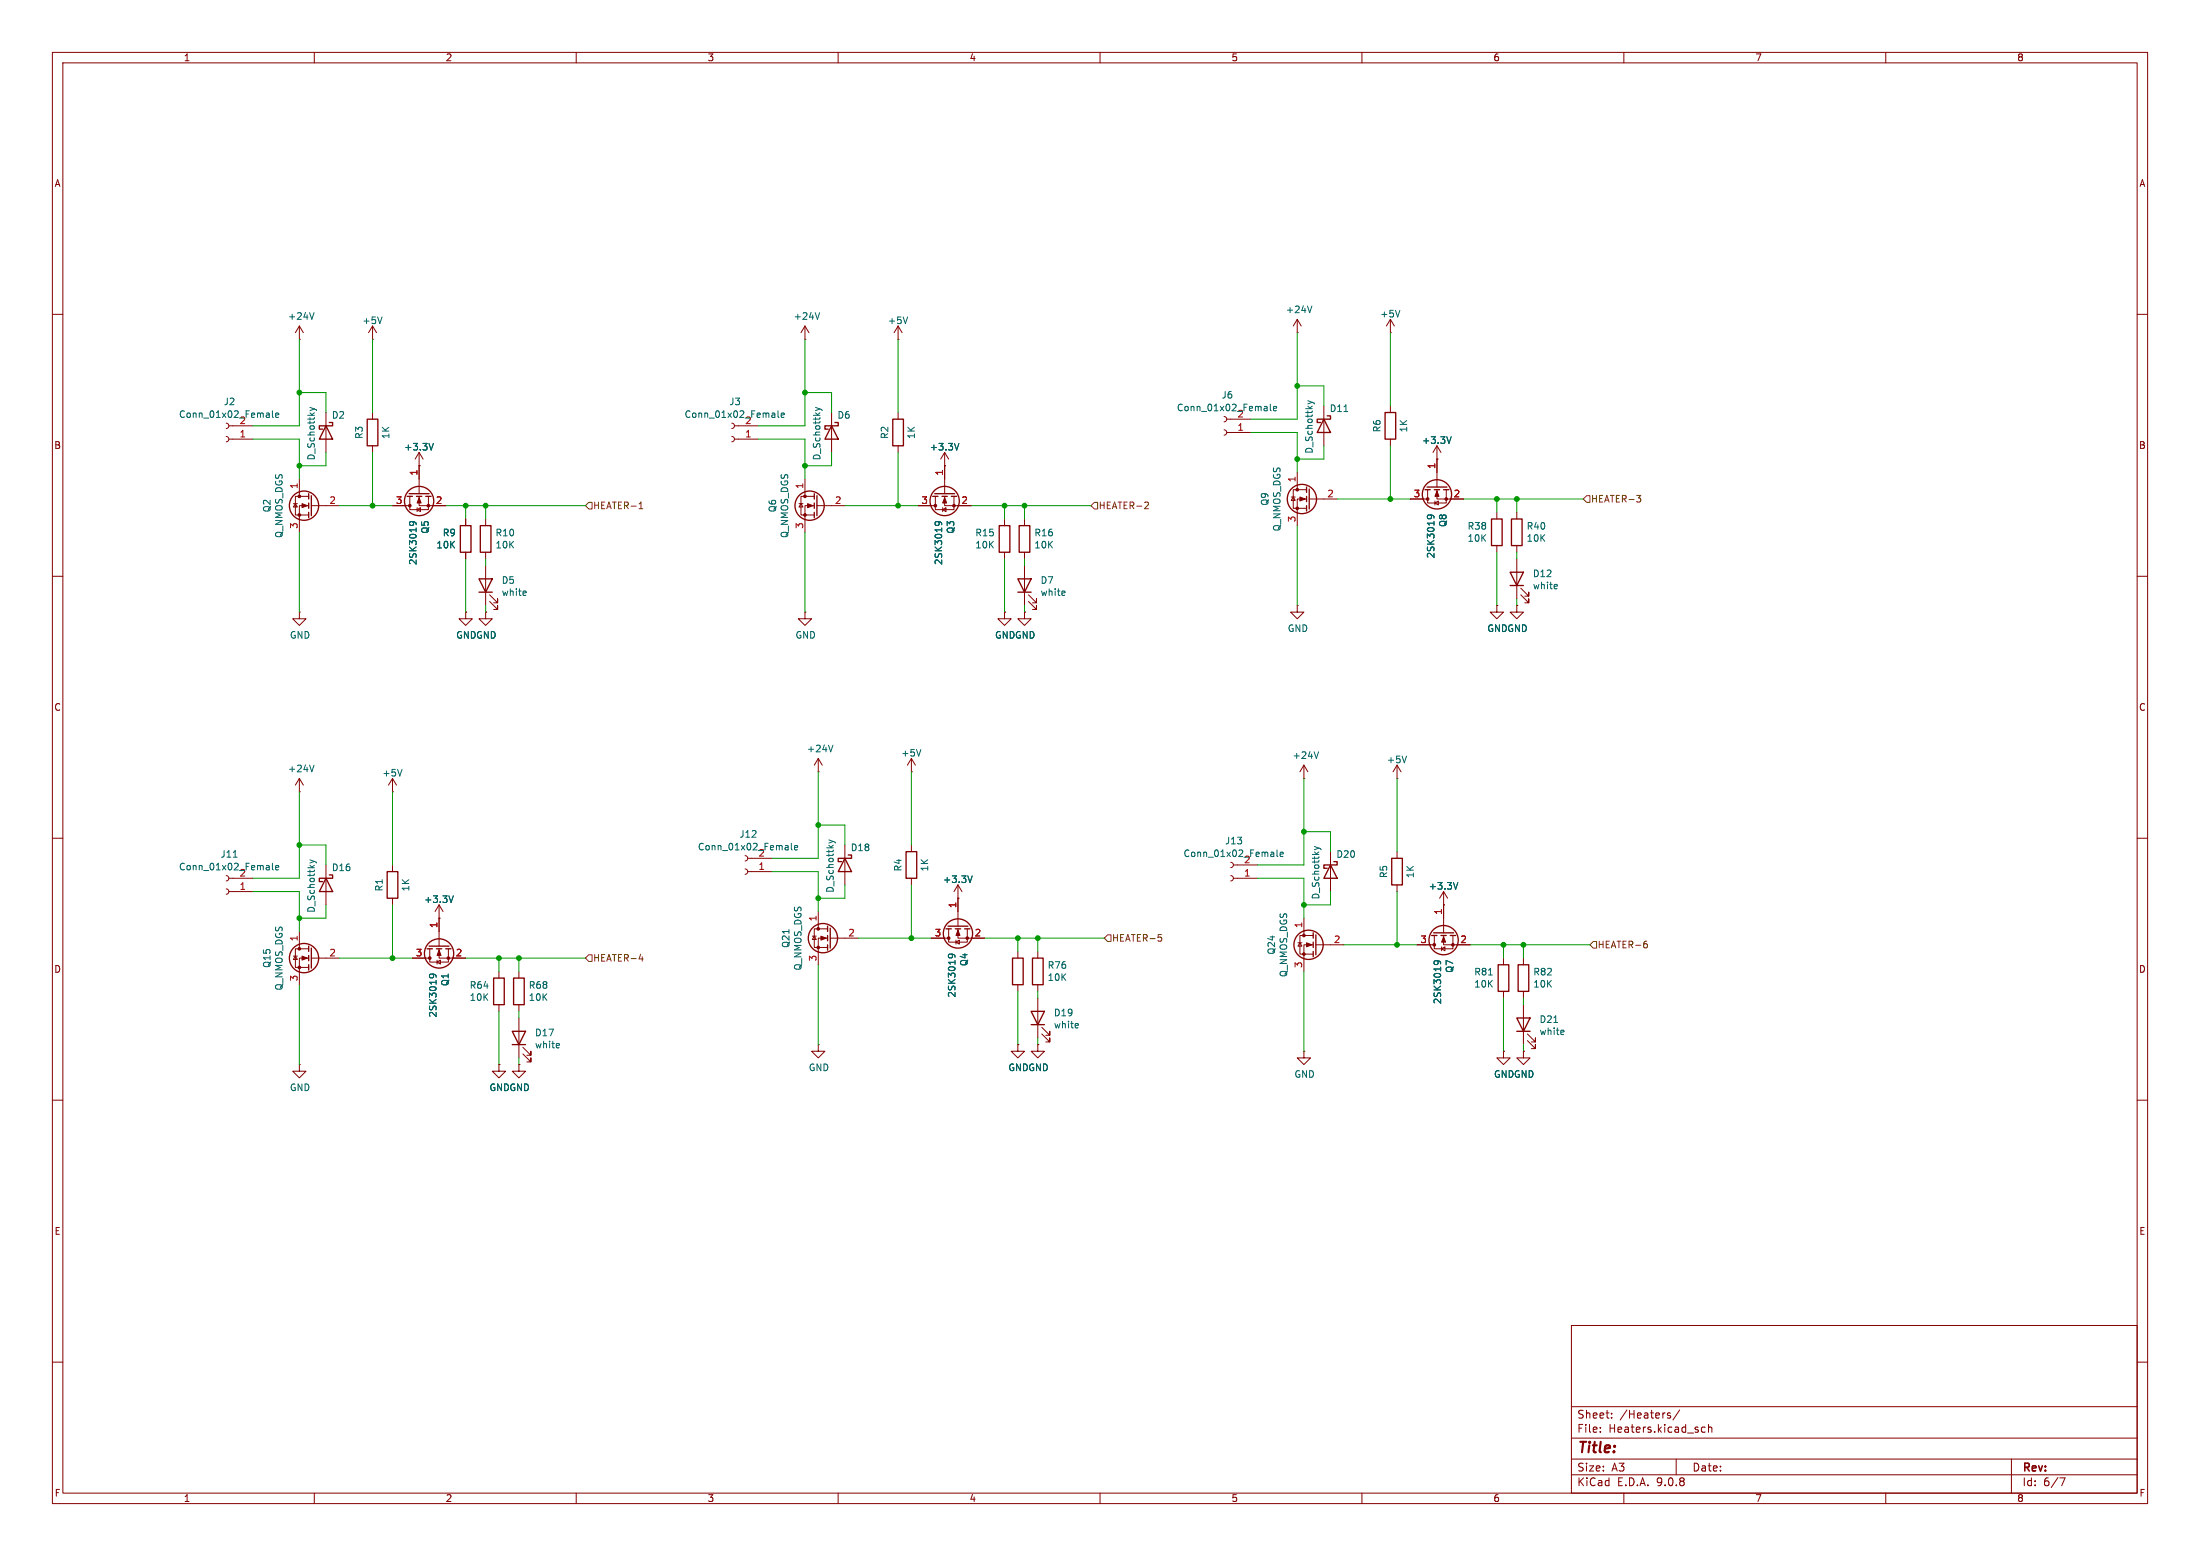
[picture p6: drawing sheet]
<svg xmlns="http://www.w3.org/2000/svg" width="420mm" height="297mm" viewBox="0 0 420 297" stroke-linecap="round" stroke-linejoin="round" font-family="sans-serif">
<g fill="none" stroke="#840000" stroke-width=".19">
<path d="M10 10h400v277h-400zM12 12h396v273h-396zM60 10v2M110 10v2M160 10v2M210 10v2M260 10v2M310 10v2M360 10v2M10 60h2M57.1 64.8h.1M57.1 62.2v2.6"/>
<path d="M57.1 62.2l-.7 1.3M57.1 62.2l.8 1.3M62.2 78.7v7.7M71.1 64.8h.1M71.1 62.2v2.6M71.1 78.7v1.3M71.1 62.2l-.7 1.3M71.1 62.2l.8 1.3M153.7 64.8h.1M153.7 62.2v2.6M153.7 62.2l-.8 1.3M153.7 62.2l.7 1.3"/>
<path d="M158.7 78.7v7.7M171.4 64.8h.1M171.4 62.2v2.6M171.4 78.7v1.3M171.4 62.2l-.7 1.3M171.4 62.2l.8 1.3M233.7 79.5l.3 .2 .2 .3-.2 .4-.3 .1M247.6 63.5h.1M247.6 61l-.7 1.2M247.6 61l.8 1.2M247.6 61v2.5M252.7 77.5v7.6"/>
<path d="M265.4 63.5h.1M265.4 61l-.7 1.2M265.4 61l.8 1.2M265.4 61v2.5M265.4 77.5v1.2M408 60h2M43.2 83.3l.3 .2 .2 .3-.2 .4-.3 .1M43.2 80.8l.3 .1 .2 .4-.2 .3-.3 .2M43.7 83.8h4.6M43.7 81.3h4.6M56 96.1h.8M56.4 96.1l.4 .7h-.8z"/>
<path d="M57.1 91.4v3.3M58.9 94.7h-2.5v3.6h2.5M58.9 96.5h-1.8v5.1M59.4 96.5h5.4M71.1 85.1v1.3M74.9 96.5h3.3M78.2 94.7v2.6h3.6v-2.6M79.6 97.3l.7-.4v.8zM79.6 96.9v.8M80 94.7v1.8h5.1M80 88.9h.1M80 86.4v7.8"/>
<path d="M80 86.4l-.8 1.2M80 86.4l.8 1.2M88.9 99.1v1.2M92.7 99.1v1.2M139.7 83.3l.4 .2 .1 .3-.1 .4-.4 .1M139.7 80.8l.4 .1 .1 .4-.1 .3-.4 .2M140.2 83.8h4.6M140.2 81.3h4.6M152.5 96.1h.8M152.9 96.1l.4 .7h-.8zM153.7 91.4v3.3M155.4 94.7h-2.5v3.6h2.5"/>
<path d="M155.4 96.5h-1.7v5.1M156 96.5h5.3M171.4 85.1v1.3M175.3 96.5h3.3M178.6 94.7v2.6h3.5v-2.6M180 97.3l.6-.4v.8zM180 96.9v.8M180.3 88.9h.1M180.3 94.7v1.8h5.1M180.3 86.4l-.7 1.2M180.3 86.4l.8 1.2M180.3 86.4v7.8"/>
<path d="M191.8 99.1v1.2M195.6 99.1v1.2M233.7 82l.3 .2 .2 .4-.2 .3-.3 .2M234.2 82.6h4.6M234.2 80h4.6M246.5 94.9h.8M246.9 94.9l.4 .6h-.8zM247.6 90.2v3.3M249.4 93.5h-2.5v3.5h2.5M249.4 95.3h-1.8v5M249.9 95.3h5.4M265.4 83.8v1.3"/>
<path d="M269.2 95.3h3.3M272.5 93.5v2.5h3.6v-2.5M273.9 96l.7-.4v.8zM273.9 95.6v.8M274.3 87.6h.1M274.3 93.5v1.8h5.1M274.3 85.1l-.7 1.3M274.3 85.1l.8 1.3M274.3 85.1v7.9M285.7 97.8v1.3M289.6 97.8v1.3M10 110h2"/>
<path d="M57.1 116.8v1.3h1.3l-1.3 1.3-1.2-1.3h1.2M57.1 116.8h.1M88.9 116.8v1.3h1.3l-1.3 1.3-1.3-1.3h1.3M88.9 116.8h.1M88.9 105.4v1.3M92.7 116.8v1.3h1.3l-1.3 1.3-1.3-1.3h1.3M92.7 116.8h.1M92.7 105.4v1.3M92.7 108v7.6M93.5 114.8l1.5 1.5v-.7v.7h-.8M93.5 113.5l1.5 1.6v-.8v.8h-.8M153.7 116.8v1.3h1.2l-1.2 1.3-1.3-1.3h1.3"/>
<path d="M153.7 116.8h.1M191.8 116.8v1.3h1.2l-1.2 1.3-1.3-1.3h1.3M191.8 116.8h.1M191.8 105.4v1.3M195.6 116.8v1.3h1.2l-1.2 1.3-1.3-1.3h1.3M195.6 116.8h.1M195.6 105.4v1.3M195.6 108v7.6M196.3 114.8l1.6 1.5v-.7v.7h-.8M196.3 113.5l1.6 1.6v-.8v.8h-.8M247.6 115.6v1.2h1.3l-1.3 1.3-1.2-1.3h1.2M247.6 115.6h.1"/>
<path d="M285.7 115.6v1.2h1.3l-1.3 1.3-1.2-1.3h1.2M285.7 115.6h.1M285.7 104.1v1.3M289.6 115.6v1.2h1.2l-1.2 1.3-1.3-1.3h1.3M289.6 115.6h.1M289.6 104.1v1.3M289.6 106.7v7.6M290.3 113.5l1.5 1.6v-.8v.8h-.7M290.3 112.3l1.5 1.5v-.8v.8h-.7M408 110h2M10 160h2M57.1 151.1h.1"/>
<path d="M57.1 148.6l-.7 1.3M57.1 148.6l.8 1.3M57.1 148.6v2.5M74.9 151.1h.1M74.9 148.6v2.5M74.9 148.6l-.7 1.3M74.9 148.6l.8 1.3M156.2 147.3h.1M156.2 144.8v2.5M156.2 144.8l-.8 1.3M156.2 144.8l.8 1.3M174 147.3h.1"/>
<path d="M174 144.8l-.8 1.3M174 144.8l.8 1.3M174 144.8v2.5M248.9 148.6h.1M248.9 146.1v2.5M248.9 146.1l-.7 1.2M248.9 146.1l.8 1.2M266.7 148.6h.1M266.7 146.1l-.8 1.2M266.7 146.1l.8 1.2M266.7 146.1v2.5M408 160h2"/>
<path d="M43.2 169.7l.3 .1 .2 .4-.2 .3-.3 .2M43.2 167.1l.3 .2 .2 .3-.2 .4-.3 .1M43.7 167.6h4.6M43.7 170.2h4.6M57.1 177.8v3.3M62.2 165.1v7.6M74.9 165.1v1.3M74.9 171.5v1.2M83.8 175.3h.1M83.8 172.7v7.9M83.8 172.7l-.7 1.3M83.8 172.7l.8 1.3"/>
<path d="M142.2 165.9l.4 .1 .1 .4-.1 .3-.4 .2M142.2 163.3l.4 .2 .1 .3-.1 .4-.4 .1M142.7 166.4h4.6M142.7 163.8h4.6M155.1 178.7h.7M155.4 178.7l.4 .6h-.7zM156.2 174v3.3M158 177.3h-2.6v3.5h2.6M158 179.1h-1.8v5.1M158.5 179.1h5.3M161.3 161.3v7.6M174 161.3v1.3"/>
<path d="M174 167.6v1.3M177.8 179.1h3.3M181.1 177.3v2.5h3.6v-2.5M182.5 179.8l.6-.3v.7zM182.5 179.5v.7M182.9 177.3v1.8h5.1M182.9 171.5h.1M182.9 168.9v7.9M182.9 168.9l-.8 1.3M182.9 168.9l.7 1.3M234.9 167.1l.4 .2 .2 .3-.2 .4-.4 .1M234.9 164.6l.4 .1 .2 .4-.2 .4-.4 .1"/>
<path d="M235.5 167.6h4.5M235.5 165.1h4.5M247.8 180h.7M248.2 180l.3 .6h-.7zM248.9 175.3v3.3M250.7 178.6h-2.5v3.5h2.5M254 162.6v7.6M266.7 162.6v1.2M266.7 168.9v1.3M273.8 178.6v2.5h3.6v-2.5M275.6 178.6v1.7h5.1M275.6 172.7h.1"/>
<path d="M275.6 170.2v7.9M275.6 170.2l-.8 1.3M275.6 170.2l.8 1.3M56 182.5h.8M56.4 182.5l.4 .6h-.8zM58.9 181.1h-2.5v3.6h2.5M58.9 182.9h-1.8v5.1M59.4 182.9h5.4M78.7 182.9h3.3M82 181.1v2.5h3.6v-2.5M83.4 183.6l.7-.3v.7zM83.4 183.3v.7"/>
<path d="M83.8 181.1v1.8h5.1M95.2 185.4v1.3M95.2 191.8v1.2M99.1 185.4v1.3M99.1 191.8v1.2M99.1 194.3v7.6M99.8 199.9l1.5 1.5v-.7v.7h-.7M156.2 199.4v1.3h1.3l-1.3 1.2-1.3-1.2h1.3M156.2 199.4h.1M194.3 199.4v1.3h1.3l-1.3 1.2-1.3-1.2h1.3M194.3 199.4h.1M194.3 181.6v1.3"/>
<path d="M194.3 188v1.2M198.1 199.4v1.3h1.3l-1.3 1.2-1.3-1.2h1.3M198.1 199.4h.1M198.1 181.6v1.3M198.1 188v1.2M198.1 190.5v7.6M198.9 197.4l1.5 1.5v-.8v.8h-.8M198.9 196.1l1.5 1.5v-.7v.7h-.8M250.7 180.3h-1.8v5.1M251.2 180.3h5.3M270.5 180.3h3.3M275.2 181.1l.6-.4v.8z"/>
<path d="M275.2 180.7v.8M287 182.9v1.3M287 189.2v1.3M290.8 182.9v1.3M290.8 189.2v1.3M290.8 191.8v7.6M291.6 198.6l1.5 1.6v-.8v.8h-.7M291.6 197.4l1.5 1.5v-.8v.8h-.7M10 210h2M57.1 203.2v1.3h1.3l-1.3 1.2-1.2-1.2h1.2M57.1 203.2h.1M95.2 203.2v1.3h1.3l-1.3 1.2-1.2-1.2h1.2"/>
<path d="M95.2 203.2h.1M99.1 203.2v1.3h1.2l-1.2 1.2-1.3-1.2h1.3M99.1 203.2h.1M99.8 201.2l1.5 1.5v-.8v.8h-.7M248.9 200.7v1.2h1.3l-1.3 1.3-1.3-1.3h1.3M248.9 200.7h.1M287 200.7v1.2h1.3l-1.3 1.3-1.3-1.3h1.3M287 200.7h.1M290.8 200.7v1.2h1.3l-1.3 1.3-1.2-1.3h1.2M290.8 200.7h.1M408 210h2M300 253h108v32h-108z"/>
<path d="M10 260h2M300 278.5h108M300 274.5h108M300 268.5h108M305.5 273.2v.2M305.5 272.5v.1M307.7 270.5v.2M307.7 269.8v.1M318.4 270.1l.5 .2v.1v.2l-.5 .1M318.4 269.8h.5M320 278.5v3M320.7 269.1l-1.3 1.9"/>
<path d="M324.8 273.1l.3 .3 .4-.1M325.5 272.5l-.4-.1-.3 .3M326.2 272.5l.2-.1 .3 .1 .1 .9M326.2 271.9v1.5M384 278.5v6.5M408 260h2M60 285v2M110 285v2M160 285v2M210 285v2M260 285v2M300 281.5h108"/>
<path d="M310 285v2M360 285v2M393.2 282.1h1l-.6 1.5"/>
</g>
<g fill="none" stroke="#006464" stroke-width=".19">
<path d="M59.9 59.7l-.4 1.3M156.5 59.7l-.5 1.3M250.4 58.4l-.4 1.3M267.2 59.2l-.4 1.3M52 78.4v1.1l.2 .2M52.6 79.3l.6-.2v-.2l-.4-.1-.2 .2 .1 .6h.5M59.2 77.8l.8 .3M60 78.1l-.8 .3M60 78.1l.4 .3M72.9 60.5l-.4 1.3M148.5 78.4v1.1l.2 .2M149.1 79.3l.6-.2v-.2l-.4-.1-.2 .2 .1 .6h.5"/>
<path d="M155.7 77.8l.8 .3M156.5 78.1l-.8 .3M156.5 78.1l.5 .3M173.3 60.5l-.5 1.3M242.5 77.1v1.1l.2 .2M243.1 78l.6-.1v-.3h-.4l-.2 .1 .1 .7h.5M249.7 76.5l.8 .3M250.5 76.8l-.8 .3M250.5 76.8l.4 .3M256.6 78.6h.7M78.7 99.6l.3 .2-.1 .4M82.7 84.6l-.4 1.3"/>
<path d="M179.1 99.6l.2 .2-.1 .4M183.1 84.6l-.5 1.3M272.5 98.9v-.4l.2-.2a.84 .84 0 0 1 1.1 .4v.2M273 98.3l.3 .2-.1 .4M277 83.4l-.4 1.2M78.2 100.2v-.4l.2-.2a.84 .84 0 0 1 1 .3v.3M100.3 112.8l.1 .3-.6 .1M100.4 113.6l-.1 .1M178.6 100.2l-.1-.4 .2-.2a.84 .84 0 0 1 1.1 .3v.3M203.1 112.8l.2 .3-.6 .1M203.3 113.6l-.2 .1M297.1 111.5l.2 .3-.6 .2"/>
<path d="M297.2 112.3l-.1 .1M59.9 146l-.4 1.3M76.7 146.9l-.4 1.2M159 142.2l-.4 1.3M175.8 143.1l-.4 1.2M251.7 143.5l-.4 1.3M268.5 144.3l-.4 1.3M44.5 163.6h.8M52 164.8v1.1l.2 .1M52.6 165.6l.6-.1v-.2l-.4-.1-.2 .2 .1 .6h.5M59.2 164.1l.8 .3M60 164.4l-.8 .3"/>
<path d="M60 164.4l.4 .3M86.5 171l-.4 1.3M151.1 161v1.1l.2 .1M151.7 161.8l.6-.1-.1-.3h-.3l-.2 .2v.6h.5M158.2 160.3l.9 .3M159.1 160.6l-.9 .3M159.1 160.6l.4 .3M185.6 167.2l-.4 1.3M243.8 162.2v1.1l.2 .2M244.4 163.1l.6-.1-.1-.3h-.3l-.2 .1v.6h.5M250.9 161.6l.9 .3M251.8 161.9l-.9 .3"/>
<path d="M251.8 161.9l.4 .3M278.3 168.5l-.4 1.2M82 186.5v-.3l.2-.3a.84 .84 0 0 1 1.1 .4v.2M82.5 185.9l.3 .3-.1 .3M106.6 199.2l.2 .3-.6 .1M106.7 200h-.1M181.1 182.7l-.1-.3 .3-.3a.84 .84 0 0 1 1 .4v.2M181.6 182.1l.2 .3v.3M205.7 195.4l.2 .3-.6 .1M205.8 196.1l-.1 .1M273.8 184v-.4l.2-.2a.84 .84 0 0 1 1 .3v.3M274.3 183.4l.2 .2v.4"/>
<path d="M284.2 186.1h.7M296.6 195.2h.8M298.4 196.6l.2 .3-.6 .2M298.5 197.4l-.1 .1"/>
</g>
<g fill="none" stroke="#840000" stroke-width=".25">
<path d="M253.4 79.4h.6v.6h-2.5v.6h.6M264.4 78.7h2v5.1h-2zM58.9 94.2v1.1M58.9 96v1M58.9 97.8v1M59.4 94.6v3.8M62.2 81.3l1.3 2.5h-2.5zM62.9 80.6h.6v.7h-2.5v.6h.6M70.1 80h2v5.1h-2zM77.7 94.7h1M78.1 94.2h3.8M79.5 94.7h1"/>
<path d="M81.3 94.7h1M155.4 94.2v1.1M155.4 96v1M155.4 97.8v1M156 94.6v3.8M158.7 81.3l1.3 2.5h-2.5zM159.4 80.6h.6v.7h-2.5v.6h.6M170.4 80h2.1v5.1h-2.1zM178.1 94.7h1M178.4 94.2h3.8M179.8 94.7h1M181.6 94.7h1"/>
<path d="M249.4 93v1M249.4 94.7v1.1M249.4 96.5v1M249.9 93.3v3.9M252.7 80l1.3 2.6h-2.5zM272 93.5h1M272.4 93h3.8M273.8 93.5h1M275.6 93.5h1M284.7 99.1h2.1v5h-2.1zM288.5 99.1h2.1v5h-2.1zM87.9 100.3h2v5.1h-2z"/>
<path d="M91.4 110.5h2.6l-1.3 2.5zM91.4 113h2.6M91.7 100.3h2v5.1h-2zM190.8 100.3h2v5.1h-2zM194.3 110.5h2.5l-1.2 2.5zM194.3 113h2.5M194.6 100.3h2v5.1h-2zM288.3 109.2h2.5l-1.2 2.6zM288.3 111.8h2.5M62.2 167.6l1.3 2.6h-2.5zM62.9 167h.6v.6h-2.5v.7h.6M73.9 166.4h2v5.1h-2z"/>
<path d="M158 176.8v1M158 178.6v1M158.5 177.2v3.8M161.3 163.8l1.3 2.6h-2.6zM161.9 163.2h.7v.6h-2.6v.7h.7M173 162.6h2v5h-2zM180.6 177.3h1M181 176.8h3.8M182.4 177.3h1M184.1 177.3h1.1M250.7 178.1v1M250.7 179.8v1"/>
<path d="M251.2 178.4v3.8M254 165.1l1.3 2.5h-2.6zM254.6 164.5h.7v.6h-2.6v.6h.7M265.7 163.8h2v5.1h-2zM273.3 178.6h1M273.7 178.1h3.8M275.1 178.6h1M276.9 178.6h1M58.9 180.6v1M58.9 182.4v1M58.9 184.2v1M59.4 181v3.8"/>
<path d="M81.5 181.1h1M81.9 180.6h3.8M83.3 181.1h1M85.1 181.1h1M94.2 186.7h2.1v5.1h-2.1zM97.8 196.9h2.5l-1.2 2.5zM97.8 199.4h2.5M98 186.7h2.1v5.1h-2.1zM158 180.3v1.1M193.3 182.9h2v5.1h-2zM196.8 193h2.6l-1.3 2.6zM196.8 195.6h2.6"/>
<path d="M197.1 182.9h2v5.1h-2zM250.7 181.6v1M286 184.2h2v5h-2zM289.6 194.3h2.5l-1.3 2.6zM289.6 196.9h2.5M289.8 184.2h2v5h-2z"/>
<circle cx="58" cy="96.5" r="2.79"/>
<circle cx="80" cy="95.6" r="2.79"/>
<circle cx="154.6" cy="96.5" r="2.79"/>
<circle cx="180.3" cy="95.6" r="2.79"/>
<circle cx="248.5" cy="95.2" r="2.79"/>
<circle cx="274.3" cy="94.4" r="2.79"/>
<circle cx="157.1" cy="179.1" r="2.79"/>
<circle cx="182.9" cy="178.2" r="2.79"/>
<circle cx="275.6" cy="179.5" r="2.79"/>
<circle cx="58" cy="182.9" r="2.79"/>
<circle cx="83.8" cy="182" r="2.79"/>
<circle cx="249.8" cy="180.3" r="2.79"/>
</g>
<g fill="#840000" stroke="#840000" stroke-width=".19">
<path d="M180.3 95l.4 1h-.7z"/>
<path d="M274.3 93.7l.4 1h-.8z"/>
<path d="M156.7 178.7l1 .4-1 .4z"/>
<path d="M182.9 177.5l.4 1.1h-.8z"/>
<path d="M154.2 96.1l1 .4-1 .4z"/>
<path d="M80 95l.4 1h-.8z"/>
<path d="M248.2 94.9l1 .4-1 .3z"/>
<path d="M57.7 96.1l1 .4-1 .4z"/>
<path d="M83.8 181.4l.4 1h-.8z"/>
<path d="M275.6 178.8l.4 1h-.8z"/>
<path d="M57.7 182.5l1 .4-1 .4z"/>
<path d="M249.4 180l1 .3-1 .4z"/>
<circle cx="178.6" cy="96.5" r=".25"/>
<circle cx="182.1" cy="96.5" r=".25"/>
<circle cx="272.5" cy="95.2" r=".25"/>
<circle cx="276.1" cy="95.2" r=".25"/>
<circle cx="156.2" cy="177.3" r=".25"/>
<circle cx="156.2" cy="180.8" r=".25"/>
<circle cx="181.1" cy="179.1" r=".25"/>
<circle cx="184.7" cy="179.1" r=".25"/>
<circle cx="153.7" cy="94.7" r=".25"/>
<circle cx="153.7" cy="98.3" r=".25"/>
<circle cx="78.2" cy="96.5" r=".25"/>
<circle cx="81.8" cy="96.5" r=".25"/>
<circle cx="247.6" cy="93.5" r=".25"/>
<circle cx="247.6" cy="97" r=".25"/>
<circle cx="57.1" cy="94.7" r=".25"/>
<circle cx="57.1" cy="98.3" r=".25"/>
<circle cx="82" cy="182.9" r=".25"/>
<circle cx="85.6" cy="182.9" r=".25"/>
<circle cx="273.8" cy="180.3" r=".25"/>
<circle cx="277.4" cy="180.3" r=".25"/>
<circle cx="57.1" cy="181.1" r=".25"/>
<circle cx="57.1" cy="184.7" r=".25"/>
<circle cx="248.9" cy="178.6" r=".25"/>
<circle cx="248.9" cy="182.1" r=".25"/>
</g>
<g fill="none" stroke="#725600" stroke-width=".19">
<path d="M112.4 95.9h.6v1.3h-.6l-.6-.7zM122 97.1h.7M122.1 96.1l.3-.3v1.3M208.9 95.9h.6v1.3h-.6l-.6-.7zM218.7 95.8l.4 .1 .1 .3-.7 .9h.7M302.9 94.6h.6v1.3h-.6l-.6-.6zM312.4 94.6h.8l-.4 .4 .4 .2v.4l-.2 .2h-.4M211.5 178.4h.6v1.3h-.6l-.7-.6zM221.1 178.4h.6M221.2 178.9h.3l.3 .2-.1 .5h-.5M304.2 179.7h.6v1.3h-.6l-.7-.7zM314.1 179.6h.3"/>
<path d="M112.4 182.2h.6v1.3h-.6l-.6-.6zM122 183h.8M122.6 182.6v.9M314 180.1h.3l.2 .3-.1 .4-.4 .1"/>
</g>
<g fill="none" stroke="#009600" stroke-width=".19">
<path d="M57.1 64.8v16.5h-8.8M57.1 74.9h5.1v3.8M71.1 64.8v13.9M153.7 74.9h5v3.8M153.7 64.8v16.5h-8.9M171.4 64.8v13.9M247.6 63.5v16.5h-8.8M247.6 73.7h5.1v3.8M265.4 63.5v14M48.3 83.8h8.8v7.6M62.2 86.4v2.5h-5.1M64.8 96.5h10.1"/>
<path d="M71.1 86.4v10.1M85.1 96.5h26.7M88.9 96.5v2.6M92.7 96.5v2.6M144.8 83.8h8.9v7.6M158.7 86.4v2.5h-5M161.3 96.5h14M171.4 86.4v10.1M185.4 96.5h22.9M191.8 96.5v2.6M195.6 96.5v2.6M238.8 82.6h8.8v7.6"/>
<path d="M252.7 85.1v2.5h-5.1M255.3 95.3h13.9M265.4 85.1v10.2M279.4 95.3h22.9M285.7 95.3v2.5M289.6 95.3v2.5M57.1 101.6v15.2M88.9 106.7v10.1M92.7 106.7v1.3M92.7 115.6v1.2M153.7 101.6v15.2M191.8 106.7v10.1"/>
<path d="M195.6 106.7v1.3M195.6 115.6v1.2M247.6 100.3v15.3M285.7 105.4v10.2M289.6 105.4v1.3M289.6 114.3v1.3M57.1 151.1v16.5h-8.8M74.9 151.1v14M156.2 157.5h5.1v3.8M156.2 147.3v16.5h-8.9M174 147.3v14M248.9 158.8h5.1v3.8"/>
<path d="M248.9 148.6v16.5h-8.9M266.7 148.6v14M48.3 170.2h8.8v7.6M57.1 161.3h5.1v3.8M62.2 172.7v2.6h-5.1M74.9 172.7v10.2M147.3 166.4h8.9v7.6M161.3 168.9v2.6h-5.1M163.8 179.1h14M174 168.9v10.2M188 179.1h22.8M194.3 179.1v2.5"/>
<path d="M198.1 179.1v2.5M240 167.6h8.9v7.7M254 170.2v2.5h-5.1M266.7 170.2v10.1M57.1 188v15.2M64.8 182.9h13.9M88.9 182.9h22.9M95.2 182.9v2.5M95.2 193v10.2M99.1 182.9v2.5M99.1 193v1.3M156.2 184.2v15.2"/>
<path d="M194.3 189.2v10.2M198.1 189.2v1.3M198.1 198.1v1.3M248.9 185.4v15.3M256.5 180.3h14M280.7 180.3h22.8M287 180.3v2.6M287 190.5v10.2M290.8 180.3v2.6M290.8 190.5v1.3M290.8 199.4v1.3M99.1 201.9v1.3"/>
</g>
<g fill="#009600" stroke="#009600" stroke-width=".19">
<circle cx="290.8" cy="180.3" r=".46"/>
<circle cx="287" cy="180.3" r=".46"/>
<circle cx="266.7" cy="180.3" r=".46"/>
<circle cx="95.2" cy="182.9" r=".46"/>
<circle cx="57.1" cy="175.3" r=".46"/>
<circle cx="74.9" cy="182.9" r=".46"/>
<circle cx="57.1" cy="161.3" r=".46"/>
<circle cx="285.7" cy="95.3" r=".46"/>
<circle cx="265.4" cy="95.3" r=".46"/>
<circle cx="289.6" cy="95.3" r=".46"/>
<circle cx="247.6" cy="73.7" r=".46"/>
<circle cx="171.4" cy="96.5" r=".46"/>
<circle cx="153.7" cy="74.9" r=".46"/>
<circle cx="153.7" cy="88.9" r=".46"/>
<circle cx="156.2" cy="171.5" r=".46"/>
<circle cx="156.2" cy="157.5" r=".46"/>
<circle cx="174" cy="179.1" r=".46"/>
<circle cx="99.1" cy="182.9" r=".46"/>
<circle cx="198.1" cy="179.1" r=".46"/>
<circle cx="194.3" cy="179.1" r=".46"/>
<circle cx="92.7" cy="96.5" r=".46"/>
<circle cx="57.1" cy="74.9" r=".46"/>
<circle cx="71.1" cy="96.5" r=".46"/>
<circle cx="57.1" cy="88.9" r=".46"/>
<circle cx="88.9" cy="96.5" r=".46"/>
<circle cx="195.6" cy="96.5" r=".46"/>
<circle cx="247.6" cy="87.6" r=".46"/>
<circle cx="191.8" cy="96.5" r=".46"/>
<circle cx="248.9" cy="172.7" r=".46"/>
<circle cx="248.9" cy="158.8" r=".46"/>
</g>
<text font-size="2.8" fill="#840000" x="301" y="277.9">Title:</text>
<g font-size="2.1" fill="#840000">
<text x="301" y="273.7">File:</text>
<text x="301" y="271">Sheet:</text>
<text x="307.1" y="273.7">Heaters.kicad_sch</text>
<text x="309.2" y="271">/Heaters/</text>
<text x="301" y="281.1">Size:</text>
<text x="307.6" y="281.1">A3</text>
<text x="323" y="281.1">Date:</text>
<text x="386" y="281.3">Rev:</text>
<text x="301" y="283.9">KiCad</text>
<text x="308.7" y="283.9">E.D.A.</text>
<text x="316.3" y="283.9">9.0.8</text>
<text x="386" y="283.9">Id:</text>
<text x="390.1" y="283.9">6/7</text>
</g>
<g font-size="1.8" fill="#840000">
<text x="35" y="11.9">1</text>
<text x="85" y="11.9">2</text>
<text x="135" y="11.9">3</text>
<text x="185" y="11.9">4</text>
<text x="235" y="11.9">5</text>
<text x="285" y="11.9">6</text>
<text x="335" y="11.9">7</text>
<text x="385" y="11.9">8</text>
<text x="10.3" y="35.9">A</text>
<text x="408.3" y="35.9">A</text>
<text x="10.3" y="85.9">B</text>
<text x="408.2" y="85.9">B</text>
<text x="10.3" y="135.9">C</text>
<text x="408.2" y="135.9">C</text>
<text x="10.3" y="185.9">D</text>
<text x="408.2" y="185.9">D</text>
<text x="10.3" y="235.9">E</text>
<text x="408.3" y="235.9">E</text>
<text x="10.3" y="285.9">F</text>
<text x="35" y="286.9">1</text>
<text x="85" y="286.9">2</text>
<text x="135" y="286.9">3</text>
<text x="185" y="286.9">4</text>
<text x="235" y="286.9">5</text>
<text x="285" y="286.9">6</text>
<text x="335" y="286.9">7</text>
<text x="385" y="286.9">8</text>
<text x="408.3" y="285.9">F</text>
</g>
<g font-size="1.8" fill="#006464">
<text x="245.4" y="60">+24V</text>
<text x="54.9" y="61.2">+24V</text>
<text x="69.1" y="62.1">+5V</text>
<text x="151.4" y="61.2">+24V</text>
<text x="169.4" y="62.1">+5V</text>
<text x="263.4" y="60.8">+5V</text>
<text x="42.6" y="77.5">J2</text>
<text x="139.1" y="77.5">J3</text>
<text x="233.1" y="76.3">J6</text>
<text x="34.1" y="80">Conn_01x02_Female</text>
<text x="45.6" y="81">2</text>
<text x="63.3" y="80.1">D2</text>
<text x="69.4" y="83.9" transform="rotate(-90 69.4 83.9)">R3</text>
<text x="74.5" y="83.9" transform="rotate(-90 74.5 83.9)">1K</text>
<text x="130.6" y="80">Conn_01x02_Female</text>
<text x="142.2" y="81">2</text>
<text x="159.8" y="80.1">D6</text>
<text x="169.8" y="83.9" transform="rotate(-90 169.8 83.9)">R2</text>
<text x="174.9" y="83.9" transform="rotate(-90 174.9 83.9)">1K</text>
<text x="224.6" y="78.7">Conn_01x02_Female</text>
<text x="236.1" y="79.8">2</text>
<text x="253.8" y="78.8">D11</text>
<text x="263.8" y="82.6" transform="rotate(-90 263.8 82.6)">R6</text>
<text x="268.8" y="82.6" transform="rotate(-90 268.8 82.6)">1K</text>
<text x="60.3" y="88" transform="rotate(-90 60.3 88)">D_Schottky</text>
<text x="77.1" y="86.2">+3.3V</text>
<text x="156.8" y="88" transform="rotate(-90 156.8 88)">D_Schottky</text>
<text x="177.4" y="86.2">+3.3V</text>
<text x="250.8" y="86.7" transform="rotate(-90 250.8 86.7)">D_Schottky</text>
<text x="271.4" y="84.9">+3.3V</text>
<text x="51.8" y="97.9" transform="rotate(-90 51.8 97.9)">Q2</text>
<text x="82" y="102" transform="rotate(-90 82 102)">Q5</text>
<text x="148.4" y="97.9" transform="rotate(-90 148.4 97.9)">Q6</text>
<text x="182.4" y="102" transform="rotate(-90 182.4 102)">Q3</text>
<text x="242.3" y="96.6" transform="rotate(-90 242.3 96.6)">Q9</text>
<text x="244.7" y="101.5" transform="rotate(-90 244.7 101.5)">Q_NMOS_DGS</text>
<text x="276.4" y="100.7" transform="rotate(-90 276.4 100.7)">Q8</text>
<text x="280.1" y="101.3">R38</text>
<text x="291.3" y="101.3">R40</text>
<text x="54.2" y="102.8" transform="rotate(-90 54.2 102.8)">Q_NMOS_DGS</text>
<text x="79.7" y="108" transform="rotate(-90 79.7 108)">2SK3019</text>
<text x="83.2" y="104.9">10K</text>
<text x="84.4" y="102.6">R9</text>
<text x="94.5" y="102.6">R10</text>
<text x="94.5" y="104.9">10K</text>
<text x="150.7" y="102.8" transform="rotate(-90 150.7 102.8)">Q_NMOS_DGS</text>
<text x="180.1" y="108" transform="rotate(-90 180.1 108)">2SK3019</text>
<text x="186.1" y="102.6">R15</text>
<text x="186.1" y="104.9">10K</text>
<text x="197.4" y="102.6">R16</text>
<text x="197.4" y="104.9">10K</text>
<text x="274" y="106.7" transform="rotate(-90 274 106.7)">2SK3019</text>
<text x="280.1" y="103.6">10K</text>
<text x="291.3" y="103.6">10K</text>
<text x="95.7" y="111.6">D5</text>
<text x="95.7" y="113.9">white</text>
<text x="198.6" y="111.6">D7</text>
<text x="198.6" y="113.9">white</text>
<text x="292.5" y="110.4">D12</text>
<text x="292.5" y="112.7">white</text>
<text x="55.2" y="122.1">GND</text>
<text x="87" y="122.1">GNDGND</text>
<text x="151.8" y="122.1">GND</text>
<text x="189.9" y="122.1">GNDGND</text>
<text x="245.7" y="120.8">GND</text>
<text x="283.8" y="120.8">GNDGND</text>
<text x="153.9" y="143.8">+24V</text>
<text x="54.9" y="147.6">+24V</text>
<text x="72.9" y="148.4">+5V</text>
<text x="172" y="144.6">+5V</text>
<text x="246.7" y="145.1">+24V</text>
<text x="264.7" y="145.9">+5V</text>
<text x="141.1" y="160.1">J12</text>
<text x="233.8" y="161.4">J13</text>
<text x="34.1" y="166.3">Conn_01x02_Female</text>
<text x="42" y="163.9">J11</text>
<text x="45.6" y="167.4">2</text>
<text x="63.3" y="166.5">D16</text>
<text x="133.1" y="162.5">Conn_01x02_Female</text>
<text x="144.7" y="163.6">2</text>
<text x="162.3" y="162.7">D18</text>
<text x="172.3" y="166.4" transform="rotate(-90 172.3 166.4)">R4</text>
<text x="177.4" y="166.4" transform="rotate(-90 177.4 166.4)">1K</text>
<text x="225.8" y="163.8">Conn_01x02_Female</text>
<text x="237.4" y="164.8">2</text>
<text x="255" y="163.9">D20</text>
<text x="265" y="167.7" transform="rotate(-90 265 167.7)">R5</text>
<text x="270.1" y="167.7" transform="rotate(-90 270.1 167.7)">1K</text>
<text x="73.3" y="170.3" transform="rotate(-90 73.3 170.3)">R1</text>
<text x="78.3" y="170.3" transform="rotate(-90 78.3 170.3)">1K</text>
<text x="80.9" y="172.5">+3.3V</text>
<text x="159.4" y="170.5" transform="rotate(-90 159.4 170.5)">D_Schottky</text>
<text x="179.9" y="168.7">+3.3V</text>
<text x="252.1" y="171.8" transform="rotate(-90 252.1 171.8)">D_Schottky</text>
<text x="272.6" y="170">+3.3V</text>
<text x="60.3" y="174.3" transform="rotate(-90 60.3 174.3)">D_Schottky</text>
<text x="51.8" y="184.9" transform="rotate(-90 51.8 184.9)">Q15</text>
<text x="150.9" y="181" transform="rotate(-90 150.9 181)">Q21</text>
<text x="153.2" y="185.3" transform="rotate(-90 153.2 185.3)">Q_NMOS_DGS</text>
<text x="184.9" y="184.5" transform="rotate(-90 184.9 184.5)">Q4</text>
<text x="199.9" y="185.1">R76</text>
<text x="243.6" y="182.3" transform="rotate(-90 243.6 182.3)">Q24</text>
<text x="277.6" y="185.8" transform="rotate(-90 277.6 185.8)">Q7</text>
<text x="54.2" y="189.2" transform="rotate(-90 54.2 189.2)">Q_NMOS_DGS</text>
<text x="85.9" y="188.3" transform="rotate(-90 85.9 188.3)">Q1</text>
<text x="89.6" y="188.9">R64</text>
<text x="89.6" y="191.2">10K</text>
<text x="100.8" y="188.9">R68</text>
<text x="100.8" y="191.2">10K</text>
<text x="182.6" y="190.5" transform="rotate(-90 182.6 190.5)">2SK3019</text>
<text x="199.9" y="187.4">10K</text>
<text x="245.9" y="186.6" transform="rotate(-90 245.9 186.6)">Q_NMOS_DGS</text>
<text x="275.3" y="191.8" transform="rotate(-90 275.3 191.8)">2SK3019</text>
<text x="281.3" y="186.4">R81</text>
<text x="281.3" y="188.7">10K</text>
<text x="292.6" y="186.4">R82</text>
<text x="292.6" y="188.7">10K</text>
<text x="83.5" y="194.3" transform="rotate(-90 83.5 194.3)">2SK3019</text>
<text x="102" y="198">D17</text>
<text x="201.1" y="194.2">D19</text>
<text x="201.1" y="196.5">white</text>
<text x="293.8" y="195.5">D21</text>
<text x="293.8" y="197.8">white</text>
<text x="102" y="200.3">white</text>
<text x="55.2" y="208.5">GND</text>
<text x="93.3" y="208.5">GNDGND</text>
<text x="154.3" y="204.6">GND</text>
<text x="192.4" y="204.6">GNDGND</text>
<text x="247" y="205.9">GND</text>
<text x="285.1" y="205.9">GNDGND</text>
</g>
<g font-size="1.8" fill="#a90000">
<text x="45.6" y="83.6">1</text>
<text x="142.2" y="83.6">1</text>
<text x="236.1" y="82.3">1</text>
<text x="274.1" y="89.6" transform="rotate(-90 274.1 89.6)">1</text>
<text x="56.9" y="93.4" transform="rotate(-90 56.9 93.4)">1</text>
<text x="79.8" y="90.9" transform="rotate(-90 79.8 90.9)">1</text>
<text x="153.4" y="93.4" transform="rotate(-90 153.4 93.4)">1</text>
<text x="180.1" y="90.9" transform="rotate(-90 180.1 90.9)">1</text>
<text x="247.4" y="92.1" transform="rotate(-90 247.4 92.1)">1</text>
<text x="253.3" y="95">2</text>
<text x="269.8" y="95">3</text>
<text x="277.4" y="95">2</text>
<text x="56.9" y="101" transform="rotate(-90 56.9 101)">3</text>
<text x="62.8" y="96.3">2</text>
<text x="75.5" y="96.3">3</text>
<text x="83.1" y="96.3">2</text>
<text x="153.4" y="101" transform="rotate(-90 153.4 101)">3</text>
<text x="159.3" y="96.3">2</text>
<text x="175.8" y="96.3">3</text>
<text x="183.4" y="96.3">2</text>
<text x="247.4" y="99.8" transform="rotate(-90 247.4 99.8)">3</text>
<text x="144.7" y="166.1">1</text>
<text x="237.4" y="167.4">1</text>
<text x="45.6" y="169.9">1</text>
<text x="182.6" y="173.4" transform="rotate(-90 182.6 173.4)">1</text>
<text x="56.9" y="179.8" transform="rotate(-90 56.9 179.8)">1</text>
<text x="83.6" y="177.2" transform="rotate(-90 83.6 177.2)">1</text>
<text x="156" y="176" transform="rotate(-90 156 176)">1</text>
<text x="161.9" y="178.8">2</text>
<text x="178.4" y="178.8">3</text>
<text x="186" y="178.8">2</text>
<text x="248.7" y="177.2" transform="rotate(-90 248.7 177.2)">1</text>
<text x="275.3" y="174.7" transform="rotate(-90 275.3 174.7)">1</text>
<text x="62.8" y="182.6">2</text>
<text x="79.3" y="182.6">3</text>
<text x="86.9" y="182.6">2</text>
<text x="156" y="183.6" transform="rotate(-90 156 183.6)">3</text>
<text x="248.7" y="184.9" transform="rotate(-90 248.7 184.9)">3</text>
<text x="254.6" y="180.1">2</text>
<text x="271.1" y="180.1">3</text>
<text x="278.7" y="180.1">2</text>
<text x="56.9" y="187.4" transform="rotate(-90 56.9 187.4)">3</text>
</g>
<g font-size="1.8" fill="#725600">
<text x="113.1" y="97.4">HEATER-1</text>
<text x="209.7" y="97.4">HEATER-2</text>
<text x="303.6" y="96.1">HEATER-3</text>
<text x="212.2" y="179.9">HEATER-5</text>
<text x="113.1" y="183.7">HEATER-4</text>
<text x="304.9" y="181.2">HEATER-6</text>
</g>
</svg>
